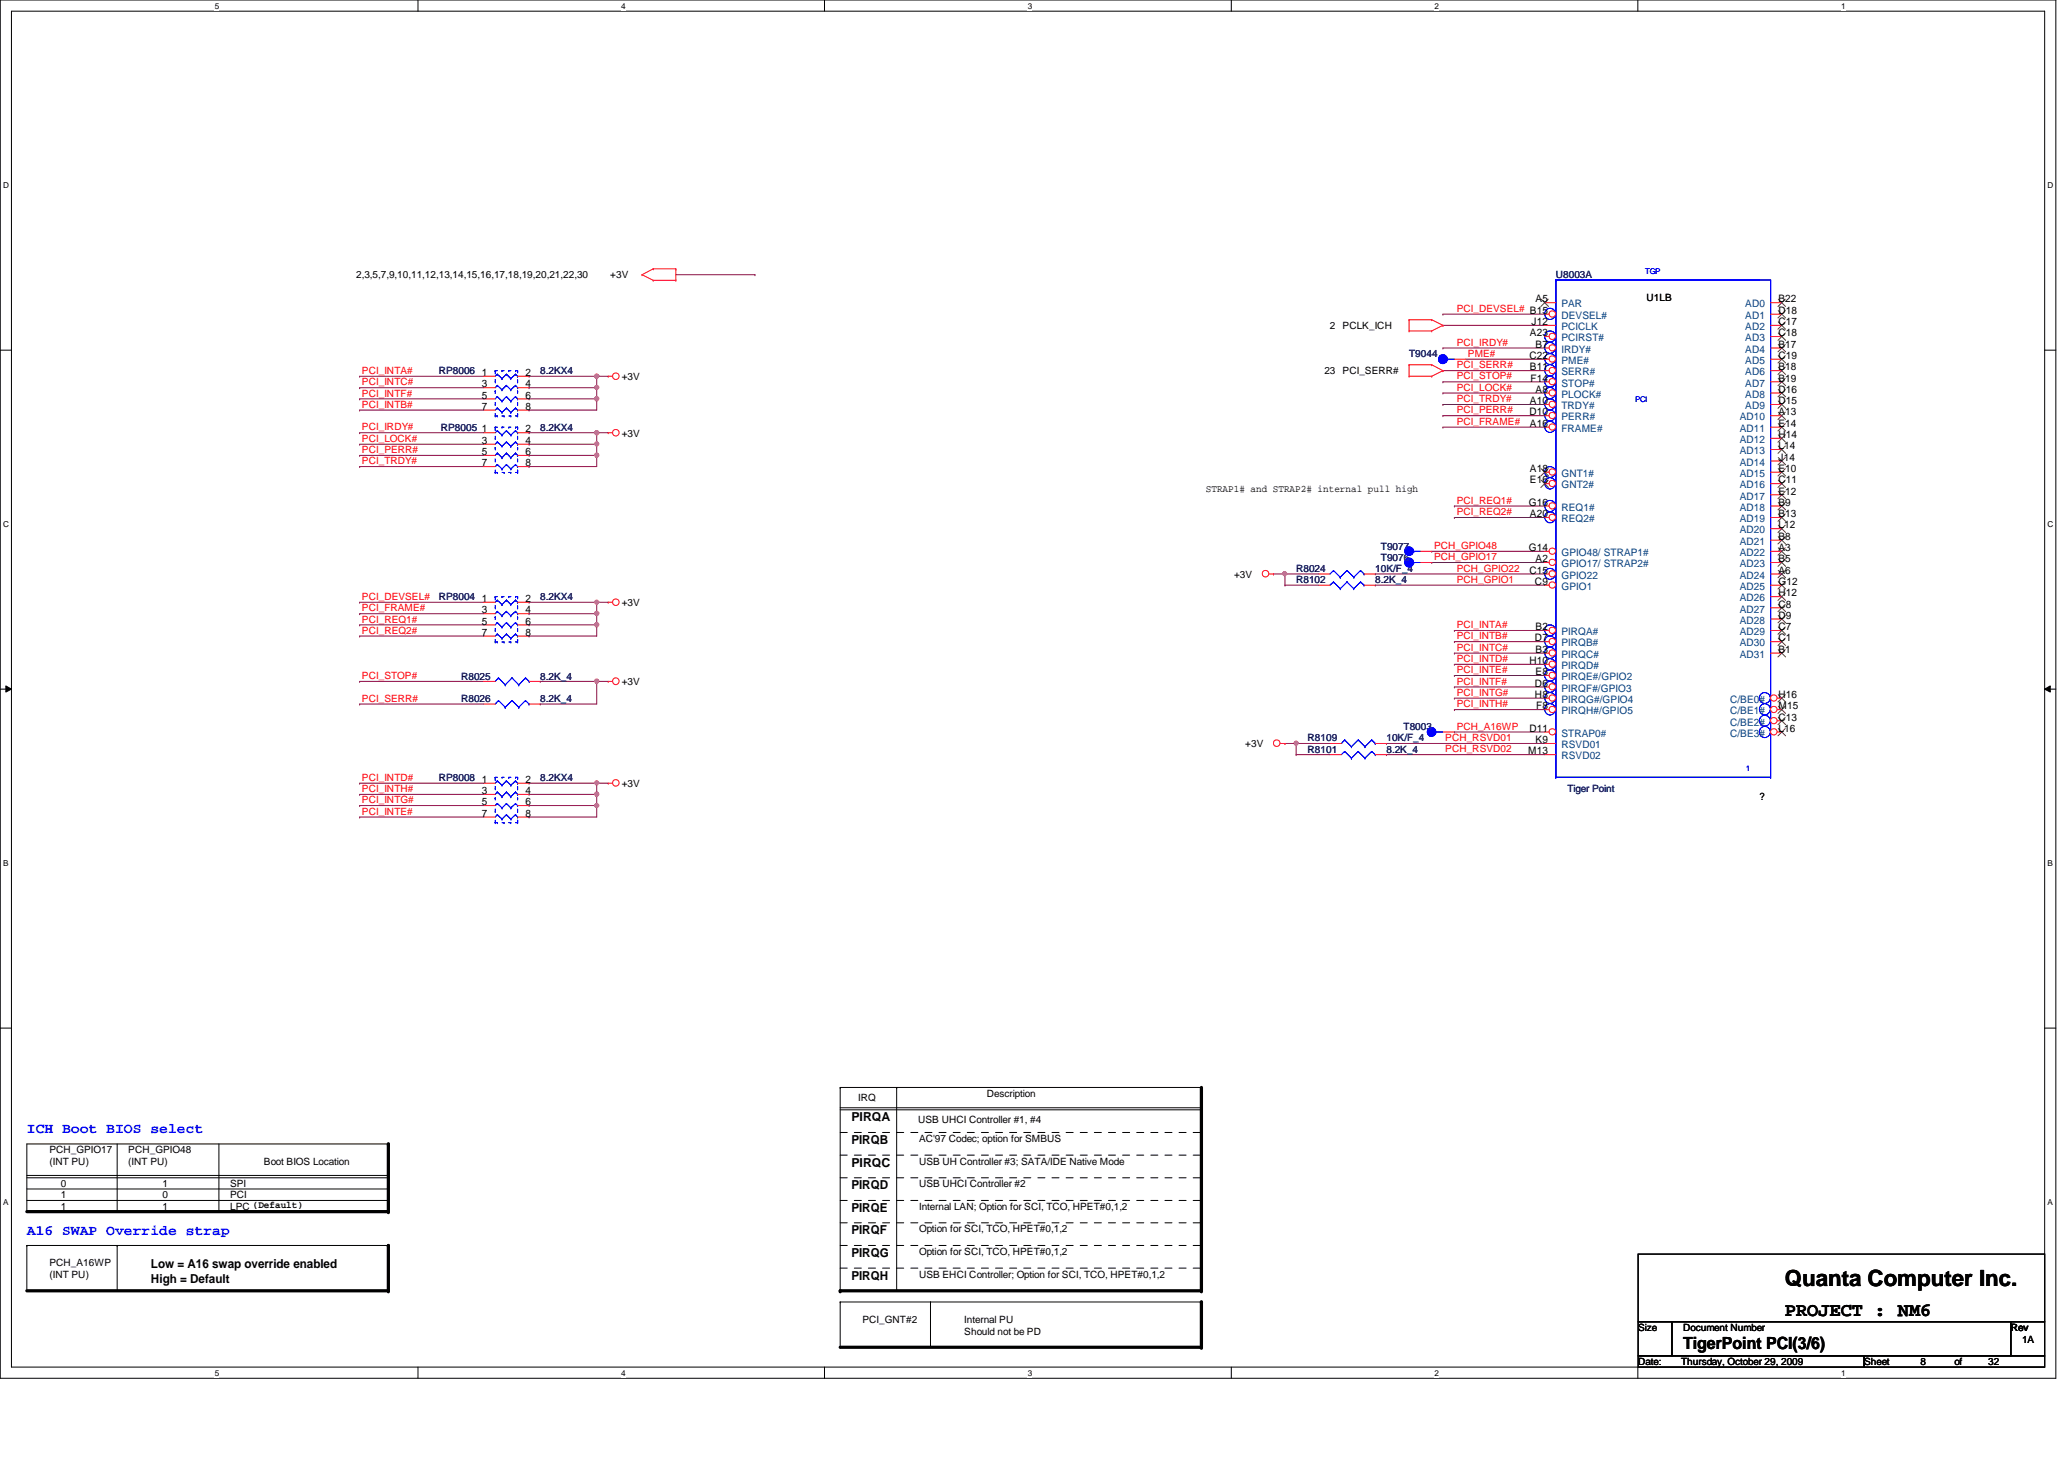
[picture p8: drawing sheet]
<svg xmlns="http://www.w3.org/2000/svg" width="297mm" height="210mm" viewBox="0 0 297 210" stroke-linecap="round" stroke-linejoin="round" font-family="sans-serif">
<path d="M0 0h295.9v198.3h-295.9zM1.6 1.6h292.7v195.1h-292.7z" fill="none" stroke="#000" stroke-width=".14"/>
<g fill="#fff">
<path d="M30.9 .2h.6v1.3h-.6z"/>
<path d="M30.9 196.8h.6v1.4h-.6z"/>
</g>
<path d="M60.2 0v1.6M60.2 196.7v1.6" fill="none" stroke="#000" stroke-width=".14"/>
<g fill="#fff">
<path d="M89.4 .2h.6v1.3h-.6z"/>
<path d="M89.4 196.8h.6v1.4h-.6z"/>
</g>
<path d="M118.7 0v1.6M118.7 196.7v1.6" fill="none" stroke="#000" stroke-width=".14"/>
<g fill="#fff">
<path d="M147.9 .2h.6v1.3h-.6z"/>
<path d="M147.9 196.8h.6v1.4h-.6z"/>
</g>
<path d="M177.2 0v1.6M177.2 196.7v1.6" fill="none" stroke="#000" stroke-width=".14"/>
<g fill="#fff">
<path d="M206.5 .2h.5v1.3h-.5z"/>
<path d="M206.5 196.8h.5v1.4h-.5z"/>
</g>
<path d="M235.7 0v1.6M235.7 196.7v1.6" fill="none" stroke="#000" stroke-width=".14"/>
<g fill="#fff">
<path d="M265 .2h.6v1.3h-.6z"/>
<path d="M265 196.8h.6v1.4h-.6z"/>
<path d="M.5 26h.8v1.3h-.8z"/>
<path d="M294.7 26h.8v1.3h-.8z"/>
<path d="M.5 74.8h.8v1.3h-.8z"/>
<path d="M294.7 74.8h.8v1.3h-.8z"/>
</g>
<path d="M0 50.4h1.6M294.3 50.4h1.6" fill="none" stroke="#000" stroke-width=".14"/>
<g fill="#fff">
<path d="M.5 123.5h.7v1.3h-.7z"/>
<path d="M294.7 123.5h.7v1.3h-.7z"/>
</g>
<path d="M0 99.1h1.6M.8 98.7l.8 .4-.8 .5zM294.3 99.1l.8-.4v.9zM294.3 99.1h1.6" fill="none" stroke="#000" stroke-width=".14"/>
<path d="M.8 98.7l.8 .4-.8 .5zM294.3 99.1l.8-.4v.9z" fill="#000"/>
<g fill="#fff">
<path d="M.5 172.3h.7v1.3h-.7z"/>
<path d="M294.7 172.3h.7v1.3h-.7z"/>
</g>
<path d="M0 147.9h1.6M294.3 147.9h1.6" fill="none" stroke="#000" stroke-width=".14"/>
<path d="M85.9 54.1h.1M85.9 54.1v1.7M85.9 86.6h.1M85.9 86.6h1.6M76.1 112.7h.1M76.1 117.5h.1M76.1 112.7h9.8M76.1 117.5h9.8" fill="none" stroke="#800040" stroke-width=".14"/>
<circle cx="85.9" cy="54.1" r=".3" fill="#f0f"/>
<circle cx="85.9" cy="54.1" r=".3" fill="none" stroke="#f0f" stroke-width=".14"/>
<path d="M85.9 88.3h.1M85.9 88.3v1.6" fill="none" stroke="#800040" stroke-width=".14"/>
<circle cx="85.9" cy="89.9" r=".31" fill="#f0f"/>
<circle cx="85.9" cy="89.9" r=".31" fill="none" stroke="#f0f" stroke-width=".14"/>
<circle cx="85.9" cy="88.2" r=".3" fill="#f0f"/>
<circle cx="85.9" cy="88.2" r=".3" fill="none" stroke="#f0f" stroke-width=".14"/>
<path d="M85.9 62.3h.1M85.9 62.3v1.6" fill="none" stroke="#800040" stroke-width=".14"/>
<circle cx="85.9" cy="62.3" r=".3" fill="#f0f"/>
<circle cx="85.9" cy="62.3" r=".3" fill="none" stroke="#f0f" stroke-width=".14"/>
<path d="M76.1 63.9h.1M76.1 63.9h9.8M76.1 89.9h.1M76.1 89.9h9.8M76.1 114.3h.1M76.1 114.3h9.8" fill="none" stroke="#800040" stroke-width=".14"/>
<circle cx="85.9" cy="114.3" r=".31" fill="#f0f"/>
<circle cx="85.9" cy="114.3" r=".31" fill="none" stroke="#f0f" stroke-width=".14"/>
<path d="M85.9 55.8h.1M85.9 55.8v1.6M76.1 65.5h.1M76.1 65.5h9.8M85.9 114.3h.1M85.9 114.3v1.6" fill="none" stroke="#800040" stroke-width=".14"/>
<circle cx="85.9" cy="57.4" r=".31" fill="#f0f"/>
<circle cx="85.9" cy="57.4" r=".31" fill="none" stroke="#f0f" stroke-width=".14"/>
<circle cx="85.9" cy="55.7" r=".3" fill="#f0f"/>
<circle cx="85.9" cy="55.7" r=".3" fill="none" stroke="#f0f" stroke-width=".14"/>
<path d="M76.1 59h.1M76.1 59h9.8M85.9 65.5h.1M85.9 65.5v1.6M76.1 115.9h.1M76.1 115.9h9.8M85.9 115.9h.1M85.9 115.9v1.6" fill="none" stroke="#800040" stroke-width=".14"/>
<circle cx="85.9" cy="115.9" r=".3" fill="#f0f"/>
<circle cx="85.9" cy="115.9" r=".3" fill="none" stroke="#f0f" stroke-width=".14"/>
<path d="M85.9 57.4h.1M85.9 57.4v1.6M85.9 86.6h.1M85.9 86.6v1.7" fill="none" stroke="#800040" stroke-width=".14"/>
<circle cx="85.9" cy="88.2" r=".3" fill="#f0f"/>
<circle cx="85.9" cy="88.2" r=".3" fill="none" stroke="#f0f" stroke-width=".14"/>
<circle cx="85.9" cy="86.6" r=".3" fill="#f0f"/>
<circle cx="85.9" cy="86.6" r=".3" fill="none" stroke="#f0f" stroke-width=".14"/>
<path d="M76.1 57.4h.1M76.1 57.4h9.8M76.1 62.3h.1M76.1 62.3h9.8M76.1 88.3h.1M76.1 88.3h9.8" fill="none" stroke="#800040" stroke-width=".14"/>
<circle cx="85.9" cy="62.3" r=".3" fill="#f0f"/>
<circle cx="85.9" cy="62.3" r=".3" fill="none" stroke="#f0f" stroke-width=".14"/>
<path d="M76.1 54.1h.1M76.1 54.1h9.8" fill="none" stroke="#800040" stroke-width=".14"/>
<circle cx="85.9" cy="54.1" r=".3" fill="#f0f"/>
<circle cx="85.9" cy="54.1" r=".3" fill="none" stroke="#f0f" stroke-width=".14"/>
<path d="M85.9 112.7h.1M85.9 112.7h1.6" fill="none" stroke="#800040" stroke-width=".14"/>
<circle cx="85.9" cy="112.6" r=".3" fill="#f0f"/>
<circle cx="85.9" cy="112.6" r=".3" fill="none" stroke="#f0f" stroke-width=".14"/>
<g fill="none" stroke="#800040" stroke-width=".14">
<path d="M76.1 55.8h.1M76.1 55.8h9.8M85.9 54.1h.1M85.9 54.1h1.6M76.1 67.1h.1M76.1 67.1h9.8M85.9 62.3h.1M85.9 63.9h.1M85.9 63.9v1.6M85.9 62.3h1.6M76.1 91.5h.1M85.9 89.9h.1"/>
<path d="M85.9 89.9v1.6h-9.8M85.9 112.7h.1M85.9 112.7v1.6"/>
</g>
<circle cx="85.9" cy="65.5" r=".31" fill="#f0f"/>
<circle cx="85.9" cy="65.5" r=".31" fill="none" stroke="#f0f" stroke-width=".14"/>
<circle cx="85.9" cy="63.9" r=".3" fill="#f0f"/>
<circle cx="85.9" cy="63.9" r=".3" fill="none" stroke="#f0f" stroke-width=".14"/>
<g fill="none" stroke="#800040" stroke-width=".14">
<path d="M207.7 50.1h.1M207.7 56.5h.1M207.7 45.2h.1M207.7 59.8h.1M207.7 53.3h.1M207.7 54.9h.1M207.7 58.2h.1M207.7 50.1h14.6M207.7 56.5h14.6M207.7 45.2h14.6M207.7 59.8h14.6M207.7 53.3h14.6"/>
<path d="M207.7 54.9h14.6M207.7 58.2h14.6M206 79.3h.1M206 79.3h16.3M207.7 61.5h.1M207.7 61.5h14.6M209.3 74.5h.1M209.3 72.8h.1M209.3 74.5h13M209.3 72.8h13M76.1 86.6h.1M76.1 86.6h9.8"/>
<path d="M184.9 82.6h.1M184.9 82.6h4.9M197.9 82.6h.1M197.9 82.6h24.4M206 80.9h.1M206 80.9h16.3M209.3 98.8h.1M209.3 97.2h.1M209.3 95.6h.1M209.3 90.7h.1M209.3 92.3h.1M209.3 94h.1"/>
<path d="M209.3 98.8h13M209.3 97.2h13M209.3 95.6h13M209.3 90.7h13M209.3 92.3h13M209.3 94h13M209.3 100.4h.1M209.3 102.1h.1M209.3 105.3h.1M209.3 100.4h13M209.3 102.1h13M209.3 105.3h13"/>
</g>
<circle cx="184.9" cy="82.5" r=".3" fill="#f0f"/>
<circle cx="184.9" cy="82.5" r=".3" fill="none" stroke="#f0f" stroke-width=".14"/>
<g fill="none" stroke="#800040" stroke-width=".14">
<path d="M51.8 54.1h.1M51.8 55.8h.1M51.8 57.4h.1M51.8 59h.1M51.8 54.1h17.8M51.8 55.8h17.8M51.8 57.4h17.8M51.8 59h17.8M51.8 62.3h.1M51.8 63.9h.1M51.8 65.5h.1M51.8 67.1h.1"/>
<path d="M51.8 62.3h17.8M51.8 63.9h17.8M51.8 65.5h17.8M51.8 67.1h17.8M51.8 98h.1M51.8 86.6h.1M51.8 88.3h.1M51.8 89.9h.1M51.8 91.5h.1M51.8 98h17.8M51.8 86.6h17.8M51.8 88.3h17.8"/>
<path d="M51.8 89.9h17.8M51.8 91.5h17.8M77.7 98h.1M77.7 98h8.2M85.9 98h.1M85.9 98v3.3M51.8 114.3h.1M51.8 115.9h.1M51.8 101.3h.1M51.8 114.3h17.8M51.8 115.9h17.8M51.8 101.3h17.8"/>
</g>
<circle cx="85.9" cy="98" r=".31" fill="#f0f"/>
<circle cx="85.9" cy="98" r=".31" fill="none" stroke="#f0f" stroke-width=".14"/>
<g fill="none" stroke="#800040" stroke-width=".14">
<path d="M207.7 46.8h.1M207.7 46.8h14.6M85.9 98h.1M85.9 98h1.6M51.8 112.7h.1M51.8 117.5h.1M51.8 112.7h17.8M51.8 117.5h17.8M77.7 101.3h.1M77.7 101.3h8.2M186.5 108.6h.1M186.5 107h.1"/>
<path d="M186.5 107h4.9M186.5 108.6h4.9M186.5 107v1.6M199.5 107h.1M199.5 108.6h.1M199.5 107h22.8M199.5 108.6h22.8"/>
</g>
<circle cx="186.5" cy="106.9" r=".3" fill="#f0f"/>
<circle cx="186.5" cy="106.9" r=".3" fill="none" stroke="#f0f" stroke-width=".14"/>
<g fill="none" stroke="#800040" stroke-width=".14">
<path d="M97.3 39.5h11.4M108.7 39.5h.1M210.9 51.7h11.4M222.3 51.7h.1M183.3 82.6h.1M183.3 82.6h1.6M184.9 82.6h.1M184.9 84.2h.1M184.9 84.2h4.9M184.9 82.6v1.6M197.9 84.2h.1M197.9 84.2h24.4"/>
<path d="M184.9 107h.1M184.9 107h1.6"/>
</g>
<g fill="none" stroke="#f00" stroke-width=".14">
<path d="M92.4 39.5h.1M92.4 39.5l1.6 .8M94 38.7h.1M94 38.7l-1.6 .8M94 38.7h3.3M97.3 38.7h.1M97.3 38.7v1.6M87.5 54.1h.1M87.5 54.1h.7M94 40.3h.1M94 40.3h3.3M97.3 40.3h.1"/>
<path d="M202.8 47.6h.1M202.8 46h.1M202.8 54.1h.1M202.8 52.5h.1M202.8 46h3.2M202.8 47.6h3.2M202.8 46v1.6M202.8 52.5v1.6M202.8 52.5h3.2M202.8 54.1h3.2M206 46h.1M206 47.6h.1"/>
<path d="M206 52.5h.1M206 54.1h.1M206 46l1.7 .8M206 52.5l1.7 .8M207.7 46.8h.1M207.7 53.3h.1M207.7 46.8l-1.7 .8M207.7 53.3l-1.7 .8M87.5 62.3h.1M87.5 62.3h.7M87.5 86.6h.1M87.5 98h.1"/>
<path d="M87.5 86.6h.7M87.5 98h.7M182.6 82.6h.7M183.3 82.6h.1M69.6 101.3h1.7M76.1 101.3h1.6M87.5 112.7h.1M87.5 112.7h.7M184.2 107h.7M184.9 107h.1"/>
<circle cx="88.6" cy="54.1" r=".47"/>
<circle cx="88.6" cy="62.3" r=".47"/>
<circle cx="88.6" cy="98" r=".48"/>
<circle cx="88.6" cy="86.6" r=".47"/>
<circle cx="182.1" cy="82.5" r=".47"/>
<circle cx="88.6" cy="112.6" r=".47"/>
<circle cx="183.7" cy="106.9" r=".47"/>
</g>
<g fill="none" stroke="#000" stroke-width=".14">
<path d="M120.9 156.5h.1M120.9 156.5v29.2M120.9 159.7h52M120.9 159.4h52M120.9 156.5h52M129 156.5h.1M129 156.5v29.2M172.9 159.7h.1M172.9 159.4h.1M172.9 156.5h.1M3.9 174.3h.1M3.9 179.2h.1"/>
<path d="M3.9 179.2v6.5M3.9 169.1h52M3.9 169.4h52M3.9 171.1h52M3.9 172.7h52M3.9 179.2h52M16.9 174.3h.1M16.9 179.2h.1M16.9 164.6v9.7M16.9 179.2v6.5M31.5 174.3h.1M31.5 164.6v9.7"/>
<path d="M55.9 164.6h.1M55.9 169.1h.1M55.9 169.4h.1M55.9 171.1h.1M55.9 172.7h.1M55.9 164.6h-52v9.7M3.9 185.7h.1M120.9 193.8h.1M120.9 187.3h.1M120.9 187.3v6.5M120.9 187.3h52M133.9 187.3h.1"/>
<path d="M133.9 187.3v6.5M235.8 180.4h58.5v9.8h-58.5zM235.8 190.2h4.8v4.9h-4.8zM235.8 195.1h32.5v1.6h-32.5zM240.6 190.2h48.8v4.9h-48.8zM268.3 195.1h26v1.6h-26zM289.4 190.2h4.9v4.9h-4.9z"/>
</g>
<path d="M172.9 156.5v29.2h-52M55.9 179.2v6.5h-52M55.9 164.6v9.7h-52M172.9 187.3v6.5h-52" fill="none" stroke="#000" stroke-width=".47"/>
<g fill="#000">
<circle cx="55.9" cy="179.2" r=".23"/>
<circle cx="55.9" cy="174.3" r=".23"/>
<circle cx="55.9" cy="164.6" r=".23"/>
<circle cx="55.9" cy="185.7" r=".23"/>
<circle cx="120.9" cy="185.7" r=".23"/>
<circle cx="172.9" cy="187.3" r=".23"/>
<circle cx="172.9" cy="193.8" r=".23"/>
<circle cx="172.9" cy="185.7" r=".23"/>
</g>
<g fill="none" stroke="#000" stroke-width=".14" stroke-dasharray="1 1 1 1 1 1 1 1">
<path d="M120.9 162.9h52M120.9 166.2h52M120.9 169.4h52M120.9 172.7h52M120.9 175.9h52M120.9 179.2h52M172.9 162.9h.1M172.9 166.2h.1M172.9 169.4h.1M172.9 172.7h.1M172.9 175.9h.1M172.9 179.2h.1"/>
<path d="M120.9 182.4h52M172.9 182.4h.1"/>
</g>
<path d="M71.7 100.8h.1M71.7 100.8l-.4 .5M71.7 100.8l1 1M72.7 101.8h.1M73.7 100.8h.1M73.7 100.8l-1 1M73.7 100.8l1 1M74.7 101.8h.1M75.6 100.8h.1M75.6 100.8l-.9 1M75.6 100.8l.5 .5M76.1 101.3h.1" fill="none" stroke="#00f" stroke-width=".14"/>
<circle cx="207.7" cy="51.7" r=".64" fill="#00f"/>
<g fill="none" stroke="#00f" stroke-width=".14">
<path d="M208.3 51.7h.1M208.3 51.7h1"/>
<circle cx="207.7" cy="51.7" r=".64"/>
</g>
<circle cx="207.7" cy="51.7" r=".64" fill="#00f"/>
<g fill="none" stroke="#00f" stroke-width=".14">
<path d="M208.3 51.7h.1M208.3 51.7h1M223.9 40.3h30.9v71.5h-30.9zM223.9 40.3h.1M223.9 40.3h29.3M223.9 40.3v71.5M254.8 40.3v71.5M71.3 92.4h.1M71.3 85.8h.1M71.3 86.2h.1M71.3 87.4h.1M71.3 88.8h.1"/>
<path d="M71.3 90.7h.1M71.3 85.8v.4M71.3 87.2v.2M71.3 88.8v.3M71.3 90.4v.3M71.3 92v.4M71.3 92.4h.3M71.3 85.8h.3M71.6 92.4h.1M71.6 86.3h.1M71.6 88h.1M71.6 89.6h.1"/>
<path d="M71.6 91.2h.1M71.6 86.3l-.3 .3M71.6 86.3l.6 .7M71.6 88l-.3 .3M71.6 88l.6 .6M71.6 89.6l-.3 .3M71.6 89.6l.6 .6M71.6 91.2l-.3 .3M71.6 91.2l.6 .6M71.7 97.5h.1M71.7 97.5l-.4 .5M71.7 97.5l1 1"/>
<path d="M72.2 85.8h.1M72.2 87h.1M72.2 88.6h.1M72.2 90.2h.1M72.2 91.8h.1M72.2 92.4h.3M72.2 85.8h.3M72.5 92.4h.1M72.7 98.5h.1M72.9 86.3h.1M72.9 88h.1M72.9 89.6h.1"/>
<path d="M72.9 91.2h.1M72.9 86.3l-.7 .7M72.9 86.3l.6 .7M72.9 88l-.7 .6M72.9 88l.6 .6M72.9 89.6l-.7 .6M72.9 89.6l.6 .6M72.9 91.2l-.7 .6M72.9 91.2l.6 .6M73.2 85.8h.1M73.2 92.4h.3M73.2 85.8h.3"/>
<path d="M73.5 92.4h.1M73.5 87h.1M73.5 88.6h.1M73.5 90.2h.1M73.5 91.8h.1M73.7 97.5h.1M73.7 97.5l-1 1M73.7 97.5l1 1M74.2 85.8h.1M74.2 86.3h.1M74.2 88h.1M74.2 89.6h.1"/>
<path d="M74.2 91.2h.1M74.2 92.4h.3M74.2 85.8h.3M74.2 86.3l-.7 .7M74.2 86.3l.3 .3M74.2 88l-.7 .6M74.2 88l.3 .3M74.2 89.6l-.7 .6M74.2 89.6l.3 .3M74.2 91.2l-.7 .6M74.2 91.2l.3 .3M74.5 92.4h.1"/>
<path d="M74.5 92h.1M74.5 90.7h.1M74.5 88.8h.1M74.5 87.4h.1M74.5 85.8h.1M74.5 86.6h.1M74.5 88.3h.1M74.5 89.9h.1M74.5 91.5h.1M74.5 85.8v.4M74.5 87.2v.2M74.5 88.8v.3"/>
<path d="M74.5 90.4v.3M74.5 92v.4M74.7 98.5h.1M75.6 97.5h.1M75.6 97.5l-.9 1M75.6 97.5l.5 .5M76.1 98h.1M191.9 82.1h.1M191.9 82.1l-.5 .5M191.9 82.1l1 .9M192.9 83h.1M193.9 82.1h.1"/>
<path d="M193.9 82.1l-1 .9M193.9 82.1l.9 .9M194.8 83h.1M195.8 82.1h.1M195.8 82.1l-1 .9M195.8 82.1l.5 .5M196.3 82.6h.1M193.5 108.1h.1M193.5 108.1l-.4 .5M193.5 108.1l1 1M194.5 109.1h.1M195.5 108.1h.1"/>
<path d="M195.5 108.1l-1 1M195.5 108.1l.9 1M196.4 109.1h.1M197.4 108.1h.1M197.4 108.1l-1 1M197.4 108.1l.5 .5M197.9 108.6h.1M223.9 111.8h.1M223.9 111.8h30.9M254.8 111.8h.1"/>
<circle cx="207.7" cy="51.7" r=".64"/>
<circle cx="223.1" cy="48.4" r=".79"/>
<circle cx="223.1" cy="53.3" r=".79"/>
<circle cx="223.1" cy="56.5" r=".79"/>
<circle cx="223.1" cy="45.1" r=".79"/>
<circle cx="223.1" cy="58.2" r=".78"/>
<circle cx="223.1" cy="59.8" r=".78"/>
<circle cx="223.1" cy="50" r=".78"/>
<circle cx="223.1" cy="51.7" r=".78"/>
<circle cx="223.1" cy="54.9" r=".78"/>
<circle cx="223.1" cy="72.8" r=".79"/>
<circle cx="223.1" cy="61.4" r=".79"/>
<circle cx="223.1" cy="69.5" r=".79"/>
<circle cx="223.1" cy="67.9" r=".78"/>
<circle cx="223.1" cy="74.4" r=".78"/>
<circle cx="223.1" cy="97.2" r=".79"/>
<circle cx="223.1" cy="93.9" r=".79"/>
<circle cx="223.1" cy="90.7" r=".78"/>
<circle cx="223.1" cy="82.6" r=".78"/>
<circle cx="223.1" cy="92.3" r=".78"/>
<circle cx="223.1" cy="98.8" r=".78"/>
<circle cx="223.1" cy="95.6" r=".78"/>
<circle cx="223.1" cy="102" r=".79"/>
<circle cx="223.1" cy="100.4" r=".78"/>
<circle cx="254" cy="102" r=".79"/>
<circle cx="254" cy="105.3" r=".79"/>
<circle cx="254" cy="103.7" r=".78"/>
<circle cx="254" cy="100.4" r=".78"/>
</g>
<g fill="none" stroke="#f00" stroke-width=".14">
<path d="M209.3 51.7h1.6M69.6 86.6h1.7M69.6 88.3h1.7M69.6 89.9h1.7M69.6 91.5h1.7M69.6 98h1.7M74.5 86.6h1.6M74.5 88.3h1.6M74.5 89.9h1.6M74.5 91.5h1.6M76.1 98h1.6M189.8 82.6h1.6"/>
<path d="M196.3 82.6h1.6M191.4 108.6h1.7M197.9 108.6h1.6"/>
</g>
<circle cx="223.4" cy="102.1" r=".46" fill="#fff"/>
<g fill="none" stroke="#f00" stroke-width=".14">
<path d="M222.3 102.1h.6"/>
<circle cx="223.4" cy="102.1" r=".46"/>
</g>
<circle cx="223.4" cy="100.4" r=".46" fill="#fff"/>
<g fill="none" stroke="#f00" stroke-width=".14">
<path d="M222.3 100.4h.6"/>
<circle cx="223.4" cy="100.4" r=".46"/>
</g>
<circle cx="223.4" cy="98.8" r=".46" fill="#fff"/>
<g fill="none" stroke="#f00" stroke-width=".14">
<path d="M222.3 98.8h.6"/>
<circle cx="223.4" cy="98.8" r=".46"/>
</g>
<circle cx="223.4" cy="97.2" r=".46" fill="#fff"/>
<g fill="none" stroke="#f00" stroke-width=".14">
<path d="M222.3 97.2h.6"/>
<circle cx="223.4" cy="97.2" r=".46"/>
</g>
<circle cx="223.4" cy="95.5" r=".46" fill="#fff"/>
<g fill="none" stroke="#f00" stroke-width=".14">
<path d="M222.3 95.6h.6"/>
<circle cx="223.4" cy="95.5" r=".46"/>
</g>
<circle cx="223.4" cy="93.9" r=".46" fill="#fff"/>
<g fill="none" stroke="#f00" stroke-width=".14">
<path d="M222.3 94h.6"/>
<circle cx="223.4" cy="93.9" r=".46"/>
</g>
<circle cx="223.4" cy="92.3" r=".46" fill="#fff"/>
<g fill="none" stroke="#f00" stroke-width=".14">
<path d="M222.3 92.3h.6"/>
<circle cx="223.4" cy="92.3" r=".46"/>
</g>
<circle cx="223.4" cy="90.7" r=".46" fill="#fff"/>
<g fill="none" stroke="#f00" stroke-width=".14">
<path d="M222.3 90.7h.6"/>
<circle cx="223.4" cy="90.7" r=".46"/>
</g>
<circle cx="223.4" cy="84.2" r=".46" fill="#fff"/>
<g fill="none" stroke="#f00" stroke-width=".14">
<path d="M222.3 84.2h.6"/>
<circle cx="223.4" cy="84.2" r=".46"/>
</g>
<circle cx="223.4" cy="82.6" r=".46" fill="#fff"/>
<g fill="none" stroke="#f00" stroke-width=".14">
<path d="M222.3 82.6h.6M222.3 108.6h1.6"/>
<circle cx="223.4" cy="82.6" r=".46"/>
</g>
<circle cx="223.4" cy="74.4" r=".46" fill="#fff"/>
<g fill="none" stroke="#f00" stroke-width=".14">
<path d="M222.3 74.5h.6"/>
<circle cx="223.4" cy="74.4" r=".46"/>
</g>
<circle cx="223.4" cy="72.8" r=".46" fill="#fff"/>
<g fill="none" stroke="#f00" stroke-width=".14">
<path d="M222.3 72.8h.6M222.3 107h1.6"/>
<circle cx="223.4" cy="72.8" r=".46"/>
</g>
<circle cx="223.4" cy="80.9" r=".46" fill="#fff"/>
<g fill="none" stroke="#f00" stroke-width=".14">
<path d="M222.3 80.9h.6"/>
<circle cx="223.4" cy="80.9" r=".46"/>
</g>
<circle cx="223.4" cy="79.3" r=".46" fill="#fff"/>
<g fill="none" stroke="#f00" stroke-width=".14">
<path d="M222.3 79.3h.6"/>
<circle cx="223.4" cy="79.3" r=".46"/>
</g>
<circle cx="223.4" cy="105.3" r=".46" fill="#fff"/>
<g fill="none" stroke="#f00" stroke-width=".14">
<path d="M222.3 105.3h.6"/>
<circle cx="223.4" cy="105.3" r=".46"/>
</g>
<circle cx="223.4" cy="69.6" r=".46" fill="#fff"/>
<g fill="none" stroke="#f00" stroke-width=".14">
<path d="M222.3 69.6h.6"/>
<circle cx="223.4" cy="69.6" r=".46"/>
</g>
<path d="M221.8 69.1l1.1 1M222.8 69.1l-1 1" fill="none" stroke="#804000" stroke-width=".14"/>
<circle cx="223.4" cy="67.9" r=".46" fill="#fff"/>
<g fill="none" stroke="#f00" stroke-width=".14">
<path d="M222.3 67.9h.6"/>
<circle cx="223.4" cy="67.9" r=".46"/>
</g>
<path d="M221.8 67.4l1.1 1.1M222.8 67.4l-1 1.1" fill="none" stroke="#804000" stroke-width=".14"/>
<circle cx="223.4" cy="61.4" r=".46" fill="#fff"/>
<g fill="none" stroke="#f00" stroke-width=".14">
<path d="M222.3 61.5h.6"/>
<circle cx="223.4" cy="61.4" r=".46"/>
</g>
<circle cx="223.4" cy="59.8" r=".46" fill="#fff"/>
<g fill="none" stroke="#f00" stroke-width=".14">
<path d="M222.3 59.8h.6"/>
<circle cx="223.4" cy="59.8" r=".46"/>
</g>
<circle cx="223.4" cy="58.2" r=".46" fill="#fff"/>
<g fill="none" stroke="#f00" stroke-width=".14">
<path d="M222.3 58.2h.6"/>
<circle cx="223.4" cy="58.2" r=".46"/>
</g>
<circle cx="223.4" cy="56.5" r=".46" fill="#fff"/>
<g fill="none" stroke="#f00" stroke-width=".14">
<path d="M222.3 56.5h.6"/>
<circle cx="223.4" cy="56.5" r=".46"/>
</g>
<circle cx="223.4" cy="54.9" r=".46" fill="#fff"/>
<g fill="none" stroke="#f00" stroke-width=".14">
<path d="M222.3 54.9h.6"/>
<circle cx="223.4" cy="54.9" r=".46"/>
</g>
<circle cx="223.4" cy="53.3" r=".46" fill="#fff"/>
<g fill="none" stroke="#f00" stroke-width=".14">
<path d="M222.3 53.3h.6"/>
<circle cx="223.4" cy="53.3" r=".46"/>
</g>
<circle cx="223.4" cy="51.6" r=".46" fill="#fff"/>
<g fill="none" stroke="#f00" stroke-width=".14">
<path d="M222.3 51.7h.6"/>
<circle cx="223.4" cy="51.6" r=".46"/>
</g>
<circle cx="223.4" cy="50" r=".46" fill="#fff"/>
<g fill="none" stroke="#f00" stroke-width=".14">
<path d="M222.3 50.1h.6"/>
<circle cx="223.4" cy="50" r=".46"/>
</g>
<circle cx="223.4" cy="48.4" r=".46" fill="#fff"/>
<g fill="none" stroke="#f00" stroke-width=".14">
<path d="M222.3 48.4h.6M222.3 46.8h1.6"/>
<circle cx="223.4" cy="48.4" r=".46"/>
</g>
<circle cx="223.4" cy="45.2" r=".46" fill="#fff"/>
<g fill="none" stroke="#f00" stroke-width=".14">
<path d="M222.3 45.2h.6M222.3 43.5h1.6"/>
<circle cx="223.4" cy="45.2" r=".46"/>
</g>
<path d="M221.8 43l1.1 1.1M222.8 43l-1 1.1" fill="none" stroke="#804000" stroke-width=".14"/>
<circle cx="255.3" cy="105.3" r=".46" fill="#fff"/>
<g fill="none" stroke="#f00" stroke-width=".14">
<path d="M255.8 105.3h.6"/>
<circle cx="255.3" cy="105.3" r=".46"/>
</g>
<path d="M255.9 104.8l1.1 1.1M256.9 104.8l-1 1.1" fill="none" stroke="#804000" stroke-width=".14"/>
<circle cx="255.3" cy="103.7" r=".46" fill="#fff"/>
<g fill="none" stroke="#f00" stroke-width=".14">
<path d="M255.8 103.7h.6"/>
<circle cx="255.3" cy="103.7" r=".46"/>
</g>
<path d="M255.9 103.2l1.1 1.1M256.9 103.2l-1 1.1" fill="none" stroke="#804000" stroke-width=".14"/>
<circle cx="255.3" cy="102.1" r=".46" fill="#fff"/>
<g fill="none" stroke="#f00" stroke-width=".14">
<path d="M255.8 102.1h.6"/>
<circle cx="255.3" cy="102.1" r=".46"/>
</g>
<path d="M255.9 101.6l1.1 1M256.9 101.6l-1 1" fill="none" stroke="#804000" stroke-width=".14"/>
<circle cx="255.3" cy="100.4" r=".46" fill="#fff"/>
<g fill="none" stroke="#f00" stroke-width=".14">
<path d="M254.8 59.8h1.6M254.8 58.2h1.6M254.8 56.5h1.6M254.8 54.9h1.6M254.8 53.3h1.6M254.8 51.7h1.6M254.8 50.1h1.6M254.8 48.4h1.6M254.8 46.8h1.6M254.8 45.2h1.6M254.8 43.5h1.6M254.8 79.3h1.6"/>
<path d="M254.8 77.7h1.6M254.8 76.1h1.6M254.8 74.5h1.6M254.8 72.8h1.6M254.8 71.2h1.6M254.8 69.6h1.6M254.8 67.9h1.6M254.8 66.3h1.6M254.8 64.7h1.6M254.8 63.1h1.6M254.8 61.5h1.6M254.8 94h1.6"/>
<path d="M254.8 92.3h1.6M254.8 90.7h1.6M254.8 89.1h1.6M254.8 87.4h1.6M254.8 85.8h1.6M254.8 84.2h1.6M254.8 82.6h1.6M254.8 80.9h1.6M255.8 100.4h.6"/>
<circle cx="255.3" cy="100.4" r=".46"/>
</g>
<g fill="none" stroke="#804000" stroke-width=".14">
<path d="M255.9 59.3l1.1 1.1M255.9 57.7l1.1 1M255.9 56l1.1 1.1M255.9 54.4l1.1 1.1M255.9 52.8l1.1 1.1M255.9 51.2l1.1 1M255.9 49.6l1.1 1M255.9 47.9l1.1 1.1M255.9 46.3l1.1 1.1M255.9 44.7l1.1 1M255.9 43l1.1 1.1M256.9 59.3l-1 1.1"/>
<path d="M256.9 57.7l-1 1M256.9 56l-1 1.1M256.9 54.4l-1 1.1M256.9 52.8l-1 1.1M256.9 51.2l-1 1M256.9 49.6l-1 1M256.9 47.9l-1 1.1M256.9 46.3l-1 1.1M256.9 44.7l-1 1M256.9 43l-1 1.1M255.9 78.8l1.1 1.1M255.9 77.2l1.1 1.1"/>
<path d="M255.9 75.6l1.1 1M255.9 73.9l1.1 1.1M255.9 72.3l1.1 1M255.9 70.7l1.1 1M255.9 69.1l1.1 1M255.9 67.4l1.1 1.1M255.9 65.8l1.1 1.1M255.9 64.2l1.1 1M255.9 62.6l1.1 1M255.9 60.9l1.1 1.1M256.9 78.8l-1 1.1M256.9 77.2l-1 1.1"/>
<path d="M256.9 75.6l-1 1M256.9 73.9l-1 1.1M256.9 72.3l-1 1M256.9 70.7l-1 1M256.9 69.1l-1 1M256.9 67.4l-1 1.1M256.9 65.8l-1 1.1M256.9 64.2l-1 1M256.9 62.6l-1 1M256.9 60.9l-1 1.1M255.9 99.9l1.1 1.1M255.9 93.5l1.1 1"/>
<path d="M255.9 91.8l1.1 1.1M255.9 90.2l1.1 1.1M255.9 88.5l1.1 1.1M255.9 86.9l1.1 1.1M255.9 85.3l1.1 1.1M255.9 83.7l1.1 1M255.9 82.1l1.1 1M255.9 80.4l1.1 1.1M256.9 99.9l-1 1.1M256.9 93.5l-1 1M256.9 91.8l-1 1.1M256.9 90.2l-1 1.1"/>
<path d="M256.9 88.5l-1 1.1M256.9 86.9l-1 1.1M256.9 85.3l-1 1.1M256.9 83.7l-1 1M256.9 82.1l-1 1M256.9 80.4l-1 1.1"/>
</g>
<circle cx="202.8" cy="80.9" r=".64" fill="#00f"/>
<g fill="none" stroke="#00f" stroke-width=".14">
<path d="M203.5 80.9h.1M203.5 80.9h.9"/>
<circle cx="202.8" cy="80.9" r=".64"/>
</g>
<circle cx="202.8" cy="80.9" r=".64" fill="#00f"/>
<g fill="none" stroke="#00f" stroke-width=".14">
<path d="M203.5 80.9h.1M203.5 80.9h.9"/>
<circle cx="202.8" cy="80.9" r=".64"/>
</g>
<path d="M204.4 80.9h1.6" fill="none" stroke="#f00" stroke-width=".14"/>
<circle cx="202.8" cy="79.3" r=".63" fill="#00f"/>
<g fill="none" stroke="#00f" stroke-width=".14">
<path d="M203.5 79.3h.1M203.5 79.3h.9"/>
<circle cx="202.8" cy="79.3" r=".63"/>
</g>
<circle cx="202.8" cy="79.3" r=".63" fill="#00f"/>
<g fill="none" stroke="#00f" stroke-width=".14">
<path d="M71.3 68h.1M71.3 61.5h.1M71.3 61.8h.1M71.3 63.1h.1M71.3 64.4h.1M71.3 66.3h.1M71.3 61.5v.3M71.3 62.8v.3M71.3 64.4v.3M71.3 66v.3M71.3 67.6v.4M71.3 68h.3"/>
<path d="M71.3 61.5h.3M71.6 68h.1M71.6 62h.1M71.6 63.6h.1M71.6 65.2h.1M71.6 66.8h.1M71.6 62l-.3 .3M71.6 62l.6 .6M71.6 63.6l-.3 .3M71.6 63.6l.6 .6M71.6 65.2l-.3 .3M71.6 65.2l.6 .7"/>
<path d="M71.6 66.8l-.3 .3M71.6 66.8l.6 .7M72.2 61.5h.1M72.2 62.6h.1M72.2 64.2h.1M72.2 65.9h.1M72.2 67.5h.1M72.2 68h.3M72.2 61.5h.3M72.5 68h.1M72.9 62h.1M72.9 63.6h.1"/>
<path d="M72.9 65.2h.1M72.9 66.8h.1M72.9 62l-.7 .6M72.9 62l.6 .6M72.9 63.6l-.7 .6M72.9 63.6l.6 .6M72.9 65.2l-.7 .7M72.9 65.2l.6 .7M72.9 66.8l-.7 .7M72.9 66.8l.6 .7M73.2 61.5h.1M73.2 68h.3"/>
<path d="M73.2 61.5h.3M73.5 68h.1M73.5 62.6h.1M73.5 64.2h.1M73.5 65.9h.1M73.5 67.5h.1M74.2 61.5h.1M74.2 62h.1M74.2 63.6h.1M74.2 65.2h.1M74.2 66.8h.1M74.2 68h.3"/>
<path d="M74.2 61.5h.3M74.2 62l-.7 .6M74.2 62l.3 .3M74.2 63.6l-.7 .6M74.2 63.6l.3 .3M74.2 65.2l-.7 .7M74.2 65.2l.3 .3M74.2 66.8l-.7 .7M74.2 66.8l.3 .3M74.5 68h.1M74.5 67.6h.1M74.5 66.3h.1"/>
<path d="M74.5 64.4h.1M74.5 63.1h.1M74.5 61.5h.1M74.5 62.3h.1M74.5 63.9h.1M74.5 65.5h.1M74.5 67.1h.1M74.5 61.5v.3M74.5 62.8v.3M74.5 64.4v.3M74.5 66v.3M74.5 67.6v.4"/>
<path d="M203.5 79.3h.1M203.5 79.3h.9M191.9 83.7h.1M191.9 83.7l-.5 .5M191.9 83.7l1 1M192.9 84.7h.1M193.9 83.7h.1M193.9 83.7l-1 1M193.9 83.7l.9 1M194.8 84.7h.1M195.8 83.7h.1M195.8 83.7l-1 1"/>
<path d="M195.8 83.7l.5 .5M196.3 84.2h.1M71.3 118.4h.1M71.3 111.8h.1M71.3 112.2h.1M71.3 113.5h.1M71.3 114.8h.1M71.3 116.7h.1M71.3 111.8v.4M71.3 113.1v.4M71.3 114.8v.3M71.3 116.4v.3"/>
<path d="M71.3 118v.4M71.3 118.4h.3M71.3 111.8h.3M71.6 118.4h.1M71.6 112.3h.1M71.6 113.9h.1M71.6 115.6h.1M71.6 117.2h.1M71.6 112.3l-.3 .4M71.6 112.3l.6 .7M71.6 113.9l-.3 .4M71.6 113.9l.6 .7"/>
<path d="M71.6 115.6l-.3 .3M71.6 115.6l.6 .6M71.6 117.2l-.3 .3M71.6 117.2l.6 .6M72.2 111.8h.1M72.2 113h.1M72.2 114.6h.1M72.2 116.2h.1M72.2 117.8h.1M72.2 118.4h.3M72.2 111.8h.3M72.5 118.4h.1"/>
<path d="M72.9 112.3h.1M72.9 113.9h.1M72.9 115.6h.1M72.9 117.2h.1M72.9 112.3l-.7 .7M72.9 112.3l.6 .7M72.9 113.9l-.7 .7M72.9 113.9l.6 .7M72.9 115.6l-.7 .6M72.9 115.6l.6 .6M72.9 117.2l-.7 .6M72.9 117.2l.6 .6"/>
<path d="M73.2 111.8h.1M73.2 118.4h.3M73.2 111.8h.3M73.5 118.4h.1M73.5 113h.1M73.5 114.6h.1M73.5 116.2h.1M73.5 117.8h.1M74.2 111.8h.1M74.2 112.3h.1M74.2 113.9h.1M74.2 115.6h.1"/>
<path d="M74.2 117.2h.1M74.2 118.4h.3M74.2 111.8h.3M74.2 112.3l-.7 .7M74.2 112.3l.3 .4M74.2 113.9l-.7 .7M74.2 113.9l.3 .4M74.2 115.6l-.7 .6M74.2 115.6l.3 .3M74.2 117.2l-.7 .6M74.2 117.2l.3 .3M74.5 118.4h.1"/>
<path d="M74.5 118h.1M74.5 116.7h.1M74.5 114.8h.1M74.5 113.5h.1M74.5 111.8h.1M74.5 112.7h.1M74.5 114.3h.1M74.5 115.9h.1M74.5 117.5h.1M74.5 111.8v.4M74.5 113.1v.4M74.5 114.8v.3"/>
<path d="M74.5 116.4v.3M74.5 118v.4M193.5 106.5h.1M193.5 106.5l-.4 .5M193.5 106.5l1 .9M194.5 107.4h.1M195.5 106.5h.1M195.5 106.5l-1 .9M195.5 106.5l.9 .9M196.4 107.4h.1M197.4 106.5h.1M197.4 106.5l-1 .9"/>
<path d="M197.4 106.5l.5 .5M197.9 107h.1"/>
<circle cx="202.8" cy="79.3" r=".63"/>
</g>
<g fill="none" stroke="#f00" stroke-width=".14">
<path d="M69.6 62.3h1.7M69.6 63.9h1.7M69.6 65.5h1.7M69.6 67.1h1.7M74.5 62.3h1.6M74.5 63.9h1.6M74.5 65.5h1.6M74.5 67.1h1.6M204.4 79.3h1.6M189.8 84.2h1.6M196.3 84.2h1.6M69.6 112.7h1.7"/>
<path d="M69.6 114.3h1.7M69.6 115.9h1.7M69.6 117.5h1.7M74.5 112.7h1.6M74.5 114.3h1.6M74.5 115.9h1.6M74.5 117.5h1.6M191.4 107h1.7M197.9 107h1.6"/>
</g>
<circle cx="206" cy="105.3" r=".63" fill="#00f"/>
<g fill="none" stroke="#00f" stroke-width=".14">
<path d="M206.7 105.3h.1M206.7 105.3h1"/>
<circle cx="206" cy="105.3" r=".63"/>
</g>
<circle cx="206" cy="105.3" r=".63" fill="#00f"/>
<g fill="none" stroke="#00f" stroke-width=".14">
<path d="M71.3 59.8h.1M71.3 53.3h.1M71.3 53.7h.1M71.3 54.9h.1M71.3 56.2h.1M71.3 58.2h.1M71.3 53.3v.4M71.3 54.6v.3M71.3 56.2v.4M71.3 57.9v.3M71.3 59.5v.3M71.3 59.8h.3"/>
<path d="M71.3 53.3h.3M71.6 59.8h.1M71.6 53.8h.1M71.6 55.4h.1M71.6 57.1h.1M71.6 58.7h.1M71.6 53.8l-.3 .3M71.6 53.8l.6 .7M71.6 55.4l-.3 .4M71.6 55.4l.6 .7M71.6 57.1l-.3 .3M71.6 57.1l.6 .6"/>
<path d="M71.6 58.7l-.3 .3M71.6 58.7l.6 .6M72.2 53.3h.1M72.2 54.5h.1M72.2 56.1h.1M72.2 57.7h.1M72.2 59.3h.1M72.2 59.8h.3M72.2 53.3h.3M72.5 59.8h.1M72.9 53.8h.1M72.9 55.4h.1"/>
<path d="M72.9 57.1h.1M72.9 58.7h.1M72.9 53.8l-.7 .7M72.9 53.8l.6 .7M72.9 55.4l-.7 .7M72.9 55.4l.6 .7M72.9 57.1l-.7 .6M72.9 57.1l.6 .6M72.9 58.7l-.7 .6M72.9 58.7l.6 .6M73.2 53.3h.1M73.2 59.8h.3"/>
<path d="M73.2 53.3h.3M73.5 59.8h.1M73.5 54.5h.1M73.5 56.1h.1M73.5 57.7h.1M73.5 59.3h.1M74.2 53.3h.1M74.2 53.8h.1M74.2 55.4h.1M74.2 57.1h.1M74.2 58.7h.1M74.2 59.8h.3"/>
<path d="M74.2 53.3h.3M74.2 53.8l-.7 .7M74.2 53.8l.3 .3M74.2 55.4l-.7 .7M74.2 55.4l.3 .4M74.2 57.1l-.7 .6M74.2 57.1l.3 .3M74.2 58.7l-.7 .6M74.2 58.7l.3 .3M74.5 59.8h.1M74.5 59.5h.1M74.5 58.2h.1"/>
<path d="M74.5 56.2h.1M74.5 54.9h.1M74.5 53.3h.1M74.5 54.1h.1M74.5 55.8h.1M74.5 57.4h.1M74.5 59h.1M74.5 53.3v.4M74.5 54.6v.3M74.5 56.2v.4M74.5 57.9v.3M74.5 59.5v.3"/>
<path d="M206.7 105.3h.1M206.7 105.3h1"/>
<circle cx="206" cy="105.3" r=".63"/>
</g>
<path d="M69.6 54.1h1.7M69.6 55.8h1.7M69.6 57.4h1.7M69.6 59h1.7M74.5 54.1h1.6M74.5 55.8h1.6M74.5 57.4h1.6M74.5 59h1.6M207.7 105.3h1.6" fill="none" stroke="#f00" stroke-width=".14"/>
<circle cx="85.9" cy="54.1" r=".3" fill="#f0f"/>
<circle cx="85.9" cy="54.1" r=".3" fill="none" stroke="#f0f" stroke-width=".14"/>
<circle cx="85.9" cy="89.9" r=".31" fill="#f0f"/>
<circle cx="85.9" cy="89.9" r=".31" fill="none" stroke="#f0f" stroke-width=".14"/>
<circle cx="85.9" cy="88.2" r=".3" fill="#f0f"/>
<circle cx="85.9" cy="88.2" r=".3" fill="none" stroke="#f0f" stroke-width=".14"/>
<circle cx="85.9" cy="62.3" r=".3" fill="#f0f"/>
<circle cx="85.9" cy="62.3" r=".3" fill="none" stroke="#f0f" stroke-width=".14"/>
<circle cx="85.9" cy="114.3" r=".31" fill="#f0f"/>
<circle cx="85.9" cy="114.3" r=".31" fill="none" stroke="#f0f" stroke-width=".14"/>
<circle cx="85.9" cy="57.4" r=".31" fill="#f0f"/>
<circle cx="85.9" cy="57.4" r=".31" fill="none" stroke="#f0f" stroke-width=".14"/>
<circle cx="85.9" cy="55.7" r=".3" fill="#f0f"/>
<circle cx="85.9" cy="55.7" r=".3" fill="none" stroke="#f0f" stroke-width=".14"/>
<circle cx="85.9" cy="115.9" r=".3" fill="#f0f"/>
<circle cx="85.9" cy="115.9" r=".3" fill="none" stroke="#f0f" stroke-width=".14"/>
<circle cx="85.9" cy="88.2" r=".3" fill="#f0f"/>
<circle cx="85.9" cy="88.2" r=".3" fill="none" stroke="#f0f" stroke-width=".14"/>
<circle cx="85.9" cy="86.6" r=".3" fill="#f0f"/>
<circle cx="85.9" cy="86.6" r=".3" fill="none" stroke="#f0f" stroke-width=".14"/>
<circle cx="85.9" cy="62.3" r=".3" fill="#f0f"/>
<circle cx="85.9" cy="62.3" r=".3" fill="none" stroke="#f0f" stroke-width=".14"/>
<circle cx="85.9" cy="54.1" r=".3" fill="#f0f"/>
<circle cx="85.9" cy="54.1" r=".3" fill="none" stroke="#f0f" stroke-width=".14"/>
<circle cx="85.9" cy="112.6" r=".3" fill="#f0f"/>
<circle cx="85.9" cy="112.6" r=".3" fill="none" stroke="#f0f" stroke-width=".14"/>
<circle cx="85.9" cy="65.5" r=".31" fill="#f0f"/>
<circle cx="85.9" cy="65.5" r=".31" fill="none" stroke="#f0f" stroke-width=".14"/>
<circle cx="85.9" cy="63.9" r=".3" fill="#f0f"/>
<circle cx="85.9" cy="63.9" r=".3" fill="none" stroke="#f0f" stroke-width=".14"/>
<circle cx="184.9" cy="82.5" r=".3" fill="#f0f"/>
<circle cx="184.9" cy="82.5" r=".3" fill="none" stroke="#f0f" stroke-width=".14"/>
<circle cx="85.9" cy="98" r=".31" fill="#f0f"/>
<circle cx="85.9" cy="98" r=".31" fill="none" stroke="#f0f" stroke-width=".14"/>
<circle cx="186.5" cy="106.9" r=".3" fill="#f0f"/>
<circle cx="186.5" cy="106.9" r=".3" fill="none" stroke="#f0f" stroke-width=".14"/>
<text font-size="3.2" x="256.9" y="185">Quanta Computer Inc.</text>
<g font-size="2.8">
<text x="256.9" y="189.3">PROJECT : NM6</text>
<text x="256.9" y="189.3">PROJECT :</text>
</g>
<text font-size="2.4" x="242.2" y="194.1">TigerPoint PCI(3/6)</text>
<g font-size="2.1" fill="#00f">
<text x="3.9" y="163">ICH Boot BIOS select</text>
<text x="3.9" y="177.6">A16 SWAP Override strap</text>
</g>
<g font-size="1.8">
<text x="122.5" y="161.3">PIRQA</text>
<text x="122.5" y="164.6">PIRQB</text>
<text x="122.5" y="167.8">PIRQC</text>
<text x="122.5" y="171.1">PIRQD</text>
<text x="122.5" y="174.4">PIRQE</text>
<text x="122.5" y="177.6">PIRQF</text>
<text x="21.7" y="182.5">Low = A16 swap override enabled</text>
<text x="21.7" y="184.6">High = Default</text>
<text x="122.5" y="180.8">PIRQG</text>
<text x="122.5" y="184.1">PIRQH</text>
</g>
<g font-size="1.5">
<text x="220.4" y="46.8">J12</text>
<text x="221" y="43.5">A5</text>
<text x="256" y="46.8">C17</text>
<text x="256" y="45.2">D18</text>
<text x="256" y="43.5">B22</text>
<text x="220.1" y="51.6">C22</text>
<text x="220.2" y="53.3">B11</text>
<text x="220.2" y="48.4">A23</text>
<text x="221" y="50">B7</text>
<text x="256" y="53.3">B18</text>
<text x="256" y="51.6">C19</text>
<text x="256" y="50">B17</text>
<text x="256" y="48.4">C18</text>
<text x="69.3" y="54.1">1</text>
<text x="69.3" y="55.7">3</text>
<text x="69.3" y="57.3">5</text>
<text x="69.3" y="59">7</text>
<text x="75.6" y="54.1">2</text>
<text x="75.6" y="55.7">4</text>
<text x="75.6" y="57.3">6</text>
<text x="75.6" y="59">8</text>
<text x="220.1" y="59.8">D10</text>
<text x="220.2" y="58.2">A10</text>
<text x="220.3" y="54.9">F14</text>
<text x="221" y="56.5">A8</text>
<text x="256" y="59.8">A13</text>
<text x="256" y="58.2">D15</text>
<text x="256" y="56.5">D16</text>
<text x="256" y="54.9">B19</text>
<text x="69.3" y="62.2">1</text>
<text x="69.3" y="63.9">3</text>
<text x="69.3" y="65.5">5</text>
<text x="75.6" y="62.2">2</text>
<text x="75.6" y="63.9">4</text>
<text x="75.6" y="65.5">6</text>
<text x="220.2" y="61.4">A16</text>
<text x="256" y="64.6">L14</text>
<text x="256" y="63">H14</text>
<text x="256" y="61.4">E14</text>
<text x="69.3" y="67.1">7</text>
<text x="75.6" y="67.1">8</text>
<text x="220.2" y="69.5">E16</text>
<text x="220.2" y="67.9">A18</text>
<text x="256" y="71.1">E12</text>
<text x="256" y="69.5">C11</text>
<text x="256" y="67.9">E10</text>
<text x="256" y="66.3">J14</text>
<text x="220" y="72.8">G16</text>
<text x="220.2" y="74.4">A20</text>
<text x="256" y="77.7">B8</text>
<text x="256" y="76">L12</text>
<text x="256" y="74.4">B13</text>
<text x="256" y="72.8">B9</text>
<text x="220" y="79.3">G14</text>
<text x="220.1" y="82.5">C15</text>
<text x="221" y="80.9">A2</text>
<text x="256" y="82.5">A6</text>
<text x="256" y="80.9">B5</text>
<text x="256" y="79.3">A3</text>
<text x="69.3" y="86.6">1</text>
<text x="69.3" y="88.3">3</text>
<text x="69.3" y="89.9">5</text>
<text x="75.6" y="86.6">2</text>
<text x="75.6" y="88.3">4</text>
<text x="75.6" y="89.9">6</text>
<text x="220.9" y="84.1">C9</text>
<text x="256" y="89">D9</text>
<text x="256" y="87.4">C8</text>
<text x="256" y="85.8">H12</text>
<text x="256" y="84.1">G12</text>
<text x="69.3" y="91.5">7</text>
<text x="75.6" y="91.5">8</text>
<text x="220.1" y="95.5">H10</text>
<text x="220.9" y="92.3">D7</text>
<text x="221" y="93.9">B3</text>
<text x="221" y="90.7">B2</text>
<text x="256" y="93.9">B1</text>
<text x="256" y="92.3">C1</text>
<text x="256" y="90.7">C7</text>
<text x="220.9" y="100.4">H8</text>
<text x="220.9" y="98.8">D6</text>
<text x="221" y="97.1">E8</text>
<text x="256" y="100.4">H16</text>
<text x="220.1" y="105.3">D11</text>
<text x="221" y="106.9">K9</text>
<text x="221.1" y="102.1">F8</text>
<text x="256" y="105.3">L16</text>
<text x="256" y="103.7">C13</text>
<text x="256" y="102.1">M15</text>
<text x="69.3" y="112.6">1</text>
<text x="75.6" y="112.6">2</text>
<text x="219.9" y="108.5">M13</text>
<text x="69.3" y="114.2">3</text>
<text x="69.3" y="115.9">5</text>
<text x="69.3" y="117.5">7</text>
<text x="75.6" y="114.2">4</text>
<text x="75.6" y="115.9">6</text>
<text x="75.6" y="117.5">8</text>
</g>
<g font-size="1.5" fill="#004080">
<text x="224.7" y="47.5">PCICLK</text>
<text x="224.7" y="45.9">DEVSEL#</text>
<text x="224.7" y="44.2">PAR</text>
<text x="251.2" y="47.5">AD2</text>
<text x="251.2" y="45.9">AD1</text>
<text x="251.2" y="44.2">AD0</text>
<text x="224.7" y="52.4">PME#</text>
<text x="224.7" y="50.7">IRDY#</text>
<text x="224.7" y="49.1">PCIRST#</text>
<text x="251.2" y="52.4">AD5</text>
<text x="251.2" y="50.7">AD4</text>
<text x="251.2" y="49.1">AD3</text>
<text x="224.7" y="58.9">TRDY#</text>
<text x="224.7" y="57.2">PLOCK#</text>
<text x="224.7" y="55.6">STOP#</text>
<text x="224.7" y="54">SERR#</text>
<text x="251.2" y="58.9">AD9</text>
<text x="251.2" y="57.2">AD8</text>
<text x="251.2" y="55.6">AD7</text>
<text x="251.2" y="54">AD6</text>
<text x="224.7" y="62.1">FRAME#</text>
<text x="224.7" y="60.5">PERR#</text>
<text x="250.4" y="65.3">AD13</text>
<text x="250.4" y="63.7">AD12</text>
<text x="250.4" y="62.1">AD11</text>
<text x="250.4" y="60.5">AD10</text>
<text x="224.7" y="70.3">GNT2#</text>
<text x="224.7" y="68.6">GNT1#</text>
<text x="250.4" y="71.9">AD17</text>
<text x="250.4" y="70.3">AD16</text>
<text x="250.4" y="68.6">AD15</text>
<text x="250.4" y="67">AD14</text>
<text x="224.7" y="75.1">REQ2#</text>
<text x="224.7" y="73.5">REQ1#</text>
<text x="250.4" y="76.7">AD20</text>
<text x="250.4" y="75.1">AD19</text>
<text x="250.4" y="73.5">AD18</text>
<text x="224.7" y="83.3">GPIO22</text>
<text x="224.7" y="81.6">GPIO17/ STRAP2#</text>
<text x="224.7" y="80">GPIO48/ STRAP1#</text>
<text x="250.4" y="83.3">AD24</text>
<text x="250.4" y="81.6">AD23</text>
<text x="250.4" y="80">AD22</text>
<text x="250.4" y="78.4">AD21</text>
<text x="224.7" y="84.9">GPIO1</text>
<text x="250.4" y="89.7">AD28</text>
<text x="250.4" y="88.1">AD27</text>
<text x="250.4" y="86.5">AD26</text>
<text x="250.4" y="84.9">AD25</text>
<text x="224.7" y="94.6">PIRQC#</text>
<text x="224.7" y="93">PIRQB#</text>
<text x="224.7" y="91.4">PIRQA#</text>
<text x="250.4" y="94.6">AD31</text>
<text x="250.4" y="93">AD30</text>
<text x="250.4" y="91.4">AD29</text>
<text x="224.7" y="101.1">PIRQG#/GPIO4</text>
<text x="224.7" y="99.5">PIRQF#/GPIO3</text>
<text x="224.7" y="97.9">PIRQE#/GPIO2</text>
<text x="224.7" y="96.3">PIRQD#</text>
<text x="249" y="101.1">C/BE0#</text>
<text x="224.7" y="102.8">PIRQH#/GPIO5</text>
<text x="224.7" y="107.6">RSVD01</text>
<text x="224.7" y="106">STRAP0#</text>
<text x="249" y="106">C/BE3#</text>
<text x="249" y="104.4">C/BE2#</text>
<text x="249" y="102.8">C/BE1#</text>
<text x="224.7" y="109.2">RSVD02</text>
</g>
<g font-size="1.4">
<text x="51.2" y="40">2,3,5,7,9,10,11,12,13,14,15,16,17,18,19,20,21,22,30</text>
<text x="87.8" y="40">+3V</text>
<text x="191.4" y="47.4">2</text>
<text x="193.2" y="47.4">PCLK_ICH</text>
<text x="237" y="43.3">U1LB</text>
<text x="190.6" y="53.8">23</text>
<text x="193.2" y="53.8">PCI_SERR#</text>
<text x="89.5" y="54.7">+3V</text>
<text x="89.5" y="62.8">+3V</text>
<text x="173.5" y="70.8">STRAP1# and STRAP2# internal pull high</text>
<text x="177.6" y="83.1">+3V</text>
<text x="89.5" y="87.2">+3V</text>
<text x="89.5" y="98.6">+3V</text>
<text x="179.2" y="107.5">+3V</text>
<text x="89.5" y="113.2">+3V</text>
<text x="253.2" y="115.1">?</text>
<text x="123.5" y="158.4">IRQ</text>
<text x="132.1" y="161.5">USB UHCI Controller #1, #4</text>
<text x="142" y="157.8">Description</text>
<text x="7.1" y="165.9">PCH_GPIO17</text>
<text x="7.1" y="167.6">(INT PU)</text>
<text x="18.5" y="165.9">PCH_GPIO48</text>
<text x="18.5" y="167.6">(INT PU)</text>
<text x="38" y="167.5">Boot BIOS Location</text>
<text x="132.3" y="164.3">AC'97 Codec; option for SMBUS</text>
<text x="132.3" y="167.5">USB UH Controller #3; SATA/IDE Native Mode</text>
<text x="8.7" y="170.8">0</text>
<text x="8.7" y="172.4">1</text>
<text x="23.4" y="170.8">1</text>
<text x="23.4" y="172.4">0</text>
<text x="33.1" y="170.8">SPI</text>
<text x="33.1" y="172.4">PCI</text>
<text x="132.3" y="170.8">USB UHCI Controller #2</text>
<text x="8.7" y="174.1">1</text>
<text x="23.4" y="174.1">1</text>
<text x="33.1" y="174.1">LPC (Default)</text>
<text x="132.3" y="174.1">Internal LAN; Option for SCI, TCO, HPET#0,1,2</text>
<text x="132.3" y="177.3">Option for SCI, TCO, HPET#0,1,2</text>
<text x="7.1" y="182.2">PCH_A16WP</text>
<text x="7.1" y="183.9">(INT PU)</text>
<text x="132.3" y="180.5">Option for SCI, TCO, HPET#0,1,2</text>
<text x="132.3" y="183.8">USB EHCI Controller; Option for SCI, TCO, HPET#0,1,2</text>
<text x="124.1" y="190.3">PCI_GNT#2</text>
<text x="138.8" y="190.3">Internal PU</text>
<text x="235.8" y="191.5">Size</text>
<text x="242.2" y="191.5">Document Number</text>
<text x="289.4" y="191.5">Rev</text>
<text x="138.8" y="192">Should not be PD</text>
<text x="235.8" y="196.4">Date:</text>
<text x="241.9" y="196.4">Thursday, October 29, 2009</text>
<text x="268.3" y="196.4">Sheet</text>
<text x="276.4" y="196.4">8</text>
<text x="281.3" y="196.4">of</text>
<text x="286.1" y="196.4">32</text>
<text x="291" y="193.2">1A</text>
</g>
<g font-size="1.4" fill="#000080">
<text x="223.9" y="40">U8003A</text>
<text x="63.1" y="53.9">RP8006</text>
<text x="77.7" y="53.9">8.2KX4</text>
<text x="202.8" y="51.4">T9044</text>
<text x="63.4" y="62">RP8005</text>
<text x="77.7" y="62">8.2KX4</text>
<text x="186.5" y="82.3">R8024</text>
<text x="186.5" y="83.9">R8102</text>
<text x="197.9" y="82.3">10K/F_4</text>
<text x="197.9" y="83.9">8.2K_4</text>
<text x="198.7" y="80.7">T9076</text>
<text x="198.7" y="79.1">T9077</text>
<text x="63.1" y="86.4">RP8004</text>
<text x="77.7" y="86.4">8.2KX4</text>
<text x="66.4" y="101">R8026</text>
<text x="66.4" y="97.8">R8025</text>
<text x="77.7" y="101">8.2K_4</text>
<text x="77.7" y="97.8">8.2K_4</text>
<text x="188.2" y="106.7">R8109</text>
<text x="199.5" y="106.7">10K/F_4</text>
<text x="202" y="105.1">T8003</text>
<text x="63.1" y="112.4">RP8008</text>
<text x="77.7" y="112.4">8.2KX4</text>
<text x="188.2" y="108.3">R8101</text>
<text x="199.5" y="108.3">8.2K_4</text>
<text x="225.6" y="114">Tiger Point</text>
</g>
<g font-size="1.4" fill="#f00">
<text x="209.6" y="44.9">PCI_DEVSEL# B15</text>
<text x="52.1" y="53.8">PCI_INTA#</text>
<text x="209.6" y="49.7">PCI_IRDY#</text>
<text x="209.6" y="53">PCI_SERR#</text>
<text x="211.3" y="51.3">PME#</text>
<text x="52.1" y="55.4">PCI_INTC#</text>
<text x="52.1" y="57.1">PCI_INTF#</text>
<text x="52.1" y="58.7">PCI_INTB#</text>
<text x="209.6" y="56.2">PCI_LOCK#</text>
<text x="209.6" y="59.5">PCI_PERR#</text>
<text x="209.6" y="54.6">PCI_STOP#</text>
<text x="209.6" y="57.9">PCI_TRDY#</text>
<text x="52.1" y="61.9">PCI_IRDY#</text>
<text x="52.1" y="63.6">PCI_LOCK#</text>
<text x="52.1" y="65.2">PCI_PERR#</text>
<text x="209.6" y="61.1">PCI_FRAME#</text>
<text x="52.1" y="66.8">PCI_TRDY#</text>
<text x="209.6" y="74.1">PCI_REQ2#</text>
<text x="209.6" y="72.5">PCI_REQ1#</text>
<text x="206.4" y="79">PCH_GPIO48</text>
<text x="206.4" y="80.6">PCH_GPIO17</text>
<text x="209.6" y="82.2">PCH_GPIO22</text>
<text x="209.6" y="83.8">PCH_GPIO1</text>
<text x="52.1" y="86.3">PCI_DEVSEL#</text>
<text x="52.1" y="88">PCI_FRAME#</text>
<text x="52.1" y="89.6">PCI_REQ1#</text>
<text x="52.1" y="91.2">PCI_REQ2#</text>
<text x="209.6" y="95.2">PCI_INTD#</text>
<text x="209.6" y="90.4">PCI_INTA#</text>
<text x="209.6" y="92">PCI_INTB#</text>
<text x="209.6" y="93.6">PCI_INTC#</text>
<text x="52.1" y="97.7">PCI_STOP#</text>
<text x="52.1" y="101">PCI_SERR#</text>
<text x="209.6" y="98.5">PCI_INTF#</text>
<text x="209.6" y="96.8">PCI_INTE#</text>
<text x="209.6" y="100.1">PCI_INTG#</text>
<text x="209.6" y="101.8">PCI_INTH#</text>
<text x="208" y="106.6">PCH_RSVD01</text>
<text x="209.6" y="105">PCH_A16WP</text>
<text x="52.1" y="113.9">PCI_INTH#</text>
<text x="52.1" y="112.3">PCI_INTD#</text>
<text x="208" y="108.2">PCH_RSVD02</text>
<text x="52.1" y="115.6">PCI_INTG#</text>
<text x="52.1" y="117.2">PCI_INTE#</text>
</g>
<g font-size="1.2">
<text x="30.9" y="1.2">5</text>
<text x="89.4" y="1.2">4</text>
<text x="147.9" y="1.2">3</text>
<text x="206.5" y="1.2">2</text>
<text x="265" y="1.2">1</text>
<text x=".5" y="27.1">D</text>
<text x="294.7" y="27.1">D</text>
<text x=".5" y="75.8">C</text>
<text x="294.7" y="75.8">C</text>
<text x=".5" y="124.6">B</text>
<text x="294.7" y="124.6">B</text>
<text x=".5" y="173.4">A</text>
<text x="294.7" y="173.4">A</text>
<text x="30.9" y="197.9">5</text>
<text x="89.4" y="197.9">4</text>
<text x="147.9" y="197.9">3</text>
<text x="206.5" y="197.9">2</text>
<text x="265" y="197.9">1</text>
</g>
<g font-size="1.1" fill="#00f">
<text x="236.8" y="39.5">TGP</text>
<text x="235.3" y="57.9">PCI</text>
<text x="251.3" y="110.9">1</text>
</g>
</svg>
